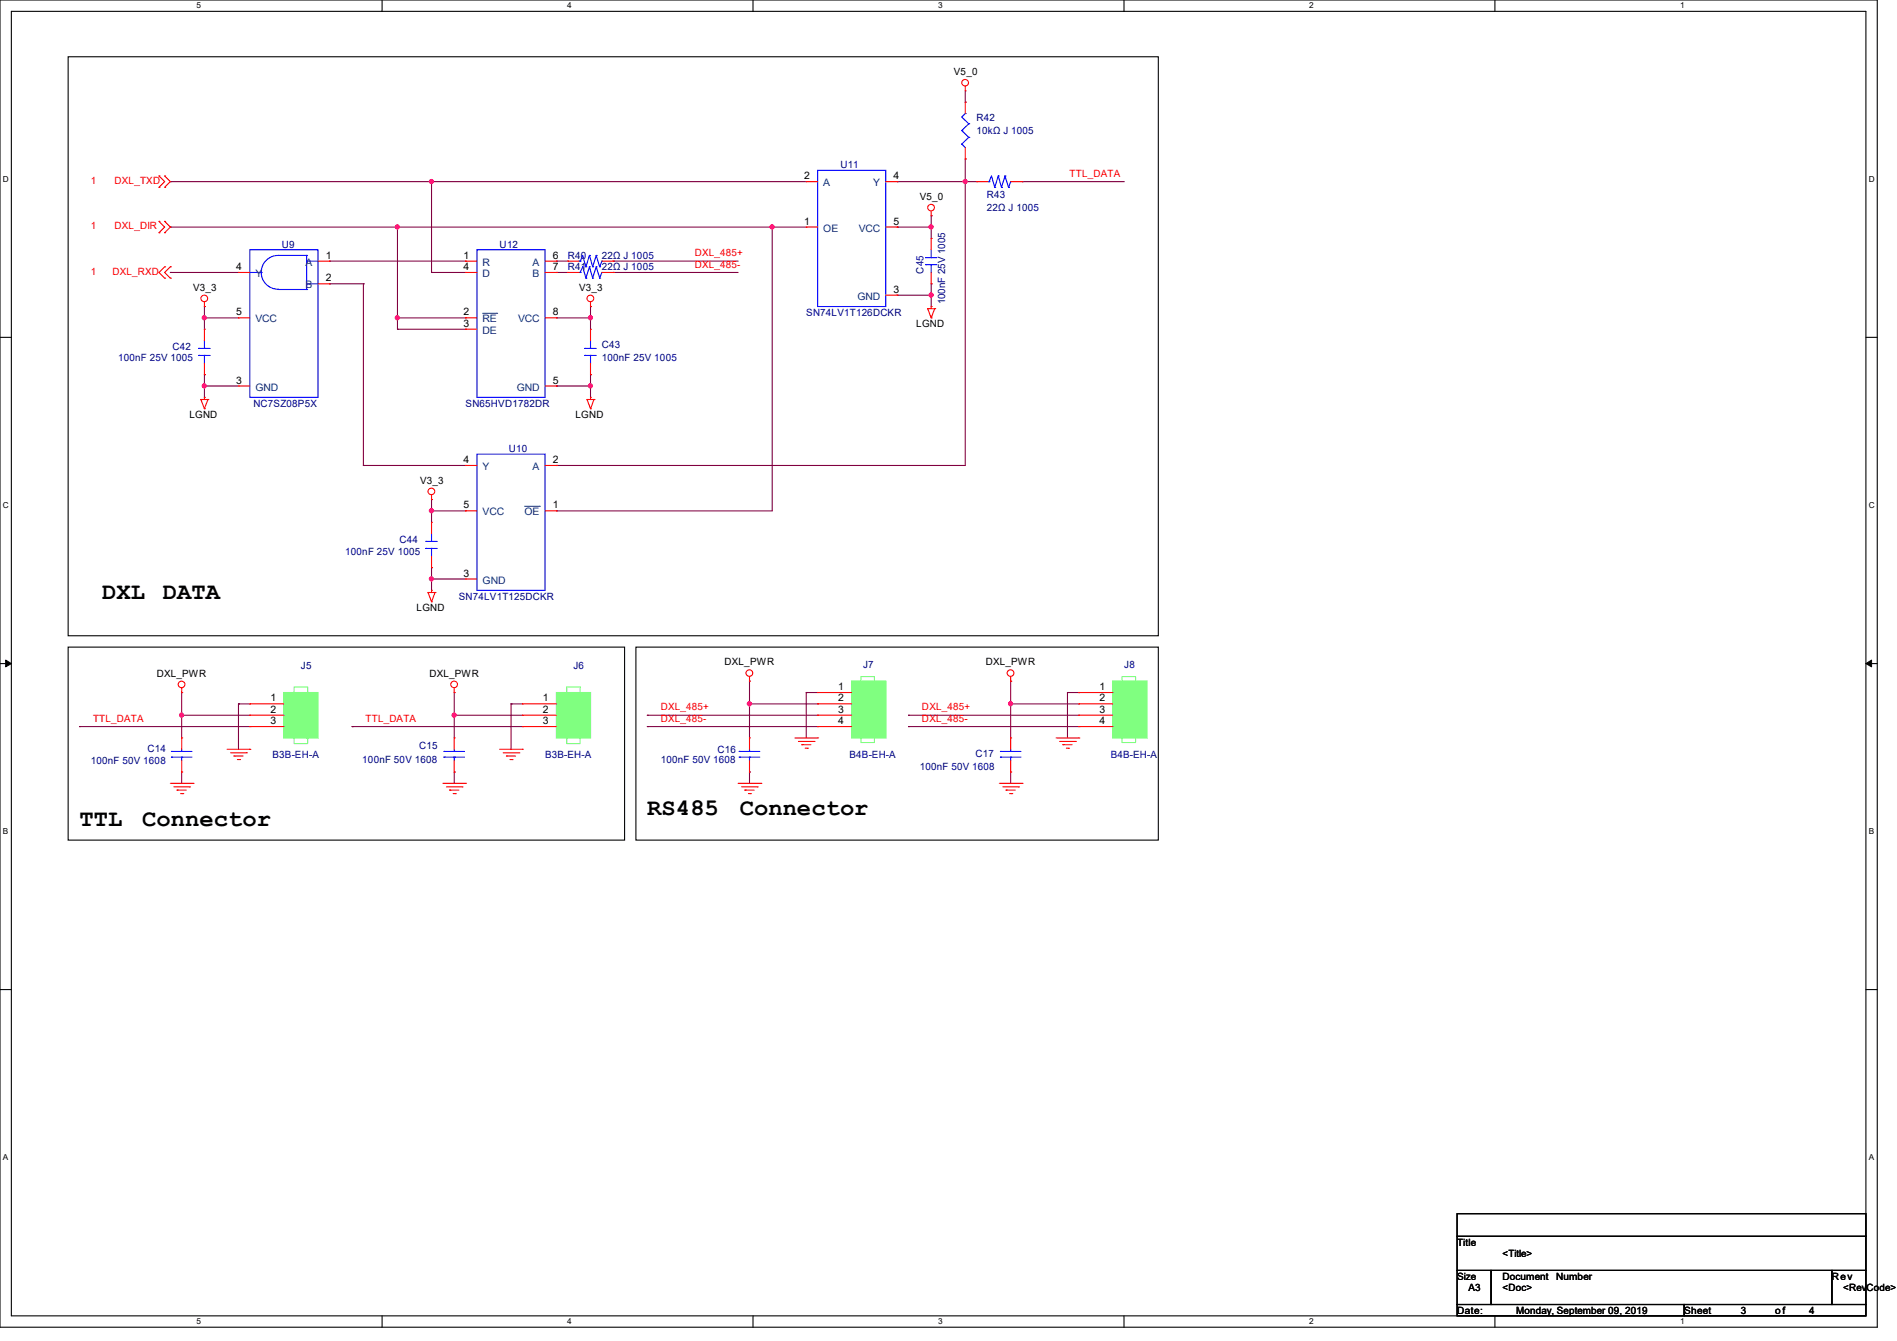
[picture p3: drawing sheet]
<svg xmlns="http://www.w3.org/2000/svg" width="297mm" height="210mm" viewBox="0 0 297 210" stroke-linecap="round" stroke-linejoin="round" font-family="sans-serif">
<path d="M0 0h293.9v207.9h-293.9zM1.8 1.8h290.3v204.3h-290.3z" fill="none" stroke="#000" stroke-width=".17"/>
<g fill="#fff">
<path d="M30.8 .2h.7v1.4h-.7z"/>
<path d="M30.8 206.2h.7v1.4h-.7z"/>
</g>
<path d="M59.8 0v1.8M59.8 206.1v1.8" fill="none" stroke="#000" stroke-width=".17"/>
<g fill="#fff">
<path d="M88.8 .2h.7v1.4h-.7z"/>
<path d="M88.8 206.2h.7v1.4h-.7z"/>
</g>
<path d="M117.9 0v1.8M117.9 206.1v1.8" fill="none" stroke="#000" stroke-width=".17"/>
<g fill="#fff">
<path d="M146.9 .2h.7v1.4h-.7z"/>
<path d="M146.9 206.2h.7v1.4h-.7z"/>
</g>
<path d="M176 0v1.8M176 206.1v1.8" fill="none" stroke="#000" stroke-width=".17"/>
<g fill="#fff">
<path d="M205 .2h.7v1.4h-.7z"/>
<path d="M205 206.2h.7v1.4h-.7z"/>
</g>
<path d="M234.1 0v1.8M234.1 206.1v1.8" fill="none" stroke="#000" stroke-width=".17"/>
<g fill="#fff">
<path d="M263.1 .2h.6v1.4h-.6z"/>
<path d="M263.1 206.2h.6v1.4h-.6z"/>
<path d="M.5 27.3h.9v1.4h-.9z"/>
<path d="M292.6 27.3h.9v1.4h-.9z"/>
<path d="M.5 78.4h.9v1.4h-.9z"/>
<path d="M292.6 78.4h.9v1.4h-.9z"/>
</g>
<path d="M0 52.8h1.8M292.1 52.8h1.8" fill="none" stroke="#000" stroke-width=".17"/>
<g fill="#fff">
<path d="M.5 129.5h.8v1.4h-.8z"/>
<path d="M292.6 129.5h.8v1.4h-.8z"/>
</g>
<path d="M0 103.9h1.8M292.1 103.9h1.8" fill="none" stroke="#000" stroke-width=".17"/>
<path d="M.9 103.4l.9 .5-.9 .5zM292.1 103.9l.9-.5v1z" fill="#000" stroke="#000" stroke-width=".16"/>
<g fill="#fff">
<path d="M.5 180.5h.8v1.4h-.8z"/>
<path d="M292.6 180.5h.8v1.4h-.8z"/>
</g>
<path d="M10.7 8.9h170.7v90.7h-170.7zM10.7 101.3h87.1v30.3h-87.1zM99.6 101.3h81.8v30.3h-81.8zM0 155h1.8M292.1 155h1.8M228.1 190.1h64v3.5h-64zM228.1 193.6h64v5.4h-64zM228.1 199h5.4v5.3h-5.4zM233.5 199h53.3v5.3h-53.3zM286.8 199h5.3v5.3h-5.3zM228.1 204.3h35.6v1.8h-35.6zM263.7 204.3h28.4v1.8h-28.4z" fill="none" stroke="#000" stroke-width=".17"/>
<g fill="none" stroke="#800040" stroke-width=".17">
<path d="M151.1 16h.1M151.1 14.2v1.8M26.7 35.6h.1M26.7 28.4h.1M26.7 35.6h99.5M26.7 28.4h99.5M62.2 35.6h.1M62.2 35.6v16M67.6 28.4h.1M67.6 28.4v14.3M120.9 35.6h.1M120.9 35.6v44.4h-33.8"/>
<path d="M140.5 35.6h.1M140.5 28.4h.1M140.5 35.6h5.3M140.5 28.4h12.4M145.8 33.8h.1M145.8 35.6h.1M145.8 33.8v3.5M151.1 28.4h.1M151.1 24.9h.1M151.1 24.9v48h-64M160 28.4h.1M160 28.4h16"/>
<path d="M26.7 42.7h.1M26.7 42.7h10.6M32 49.8h.1M32 48h.1M32 58.7h.1M32 49.8h5.3M32 48v3.6M32 58.7v3.5M51.6 40.9h.1M51.6 44.4h.1M51.6 40.9h21.3M51.6 44.4h5.3"/>
<path d="M56.9 44.4h.1M56.9 44.4v28.5M62.2 51.6h.1M62.2 49.8h.1M62.2 49.8h10.7M62.2 51.6h10.7M67.6 42.7h.1M67.6 42.7h5.3M87.1 49.8h.1M87.1 40.9h.1M87.1 42.7h.1M87.1 49.8h5.4"/>
<path d="M87.1 42.7h1.8M87.1 40.9h1.8M92.5 48h.1M92.5 49.8h.1M92.5 58.7h.1M92.5 48v3.6M92.5 58.7v3.5M96 40.9h.1M96 42.7h.1M96 42.7h19.6M96 40.9h19.6M140.5 46.2h.1"/>
<path d="M140.5 46.2h5.3M145.8 44.4h.1M145.8 46.2h.1M145.8 44.4v3.6M32 60.5h.1M32 60.5h5.3M56.9 72.9h.1M56.9 72.9h16M67.6 78.2h.1M67.6 78.2v3.6M87.1 60.5h.1M87.1 72.9h.1"/>
<path d="M87.1 60.5h5.4M92.5 60.5h.1M67.6 90.7h.1M67.6 88.9h.1M67.6 80h.1M67.6 90.7h5.3M67.6 88.9v3.6M67.6 80h5.3M87.1 80h.1M12.4 113.8h.1M12.4 113.8h26.7M28.4 108.5h.1"/>
<path d="M28.4 112h.1M28.4 108.5v7.1M28.4 112h10.7M37.3 110.2h.1M37.3 110.2h1.8M37.3 110.2v7.1M55.1 113.8h.1M55.1 113.8h26.7M71.1 108.5h.1M71.1 112h.1M71.1 108.5v7.1M71.1 112h10.7"/>
<path d="M80 110.2h.1M80 110.2h1.8M80 110.2v7.1M101.3 112h.1M101.3 113.8h.1M101.3 112h26.7M101.3 113.8h26.7M117.3 106.7h.1M117.3 110.2h.1M117.3 110.2h10.7M117.3 106.7v8.9M126.2 108.5h.1"/>
<path d="M126.2 108.5v7.1M126.2 108.5h1.8M142.2 112h.1M142.2 113.8h.1M142.2 112h26.7M142.2 113.8h26.7M158.2 106.7h.1M158.2 110.2h.1M158.2 110.2h10.7M158.2 106.7v8.9M167.1 108.5h.1M167.1 108.5h1.8"/>
<path d="M167.1 108.5v7.1M168.9 108.5h.1M28.4 120.9h.1M28.4 120.9v1.8M71.1 120.9h.1M71.1 120.9v1.8M117.3 120.9h.1M117.3 120.9v1.8M158.2 120.9h.1M158.2 120.9v1.8"/>
</g>
<g fill="#f0f" stroke="#f0f" stroke-width=".17">
<circle cx="28.4" cy="112" r=".32"/>
<circle cx="71.1" cy="112" r=".32"/>
<circle cx="117.3" cy="110.2" r=".32"/>
<circle cx="158.2" cy="110.2" r=".32"/>
<circle cx="32" cy="49.8" r=".32"/>
<circle cx="67.5" cy="90.7" r=".32"/>
<circle cx="67.5" cy="80" r=".32"/>
<circle cx="92.4" cy="49.8" r=".32"/>
<circle cx="92.4" cy="60.4" r=".32"/>
<circle cx="62.2" cy="49.8" r=".32"/>
<circle cx="120.9" cy="35.5" r=".32"/>
<circle cx="62.2" cy="35.5" r=".32"/>
<circle cx="145.8" cy="35.5" r=".32"/>
<circle cx="145.8" cy="46.2" r=".32"/>
<circle cx="67.5" cy="28.4" r=".32"/>
<circle cx="151.1" cy="28.4" r=".32"/>
<circle cx="32" cy="60.4" r=".32"/>
</g>
<g fill="none" stroke="#f00" stroke-width=".17">
<path d="M151.1 14.2h.1M151.1 16h.1M151.1 13.5v.7M151.1 16v1.8M24.9 27.6h.1M24.9 29.3h.1M24.9 34.7h.1M24.9 36.4h.1M24.9 27.6l.9 .8-.9 .9M24.9 34.7l.9 .9-.9 .8M25.8 29.3h.1M25.8 27.6h.1"/>
<path d="M25.8 36.4h.1M25.8 34.7h.1M25.8 27.6l.9 .8-.9 .9M25.8 34.7l.9 .9-.9 .8M126.2 35.6h.1M126.2 28.4h.1M126.2 35.6h1.8M126.2 28.4h1.8M138.7 35.6h1.8M138.7 28.4h1.8M140.5 28.4h.1M140.5 35.6h.1"/>
<path d="M145.8 33.8h.1M145.8 37.3h.1M145.8 33.1v.7M145.8 37.3v1.8M151.1 24.9h.1M151.1 23.1v1.8M152.9 28.4h.1M152.9 28.4h1.8M158.2 28.4h1.8M160 28.4h.1M25.8 43.6h.1M25.8 41.8h.1"/>
<path d="M25.8 41.8l-.9 .9 .9 .9M26.7 43.6h.1M26.7 41.8h.1M26.7 41.8l-.9 .9 .9 .9M32 48h.1M32 51.6h.1M32 58.7h.1M32 47.3v.7M32 51.6v1.7M32 56.9v1.8M37.3 42.7h.1M37.3 49.8h.1"/>
<path d="M37.3 42.7h1.8M37.3 49.8h1.8M49.8 40.9h1.8M49.8 44.4h1.8M51.6 40.9h.1M51.6 44.4h.1M72.9 40.9h.1M72.9 49.8h.1M72.9 51.6h.1M72.9 42.7h.1M72.9 40.9h1.8M72.9 42.7h1.8"/>
<path d="M72.9 49.8h1.8M72.9 51.6h1.8M85.3 40.9h1.8M85.3 42.7h1.8M85.3 49.8h1.8M87.1 40.9h.1M87.1 42.7h.1M87.1 49.8h.1M88.9 40.9h.1M88.9 42.7h.1M88.9 40.9h1.8M88.9 42.7h1.8"/>
<path d="M92.5 48h.1M92.5 51.6h.1M92.5 58.7h.1M92.5 47.3v.7M92.5 51.6v1.7M92.5 56.9v1.8M94.2 40.9h1.8M94.2 42.7h1.8M96 40.9h.1M96 42.7h.1M138.7 46.2h1.8M140.5 46.2h.1"/>
<path d="M145.2 48.3h.1M145.2 48.3h1.1M145.2 48.3l.6 1.5M145.8 48h.1M145.8 49.8h.1M145.8 44.4h.1M145.8 42.7v1.7M145.8 48v.3M146.3 48.3h.1M146.3 48.3l-.5 1.5M31.5 62.6h.1M31.5 62.6h1.1"/>
<path d="M31.5 62.6l.5 1.4M32 62.2h.1M32 64h.1M32 62.2v.4M32.6 62.6h.1M32.6 62.6l-.6 1.4M37.3 60.5h.1M37.3 60.5h1.8M67.6 78.2h.1M67.6 77.5v.7M72.9 72.9h.1M72.9 72.9h1.8"/>
<path d="M85.3 60.5h1.8M85.3 72.9h1.8M87.1 72.9h.1M87.1 60.5h.1M91.9 62.6h.1M91.9 62.6h1.1M91.9 62.6l.6 1.4M92.5 62.2h.1M92.5 64h.1M92.5 62.2v.4M93 62.6h.1M93 62.6l-.5 1.4"/>
<path d="M67 92.8h.1M67 92.8h1.1M67 92.8l.6 1.4M67.6 92.5h.1M67.6 94.2h.1M67.6 81.8h.1M67.6 88.9h.1M67.6 81.8v1.8M67.6 87.1v1.8M67.6 92.5v.3M68.1 92.8h.1M68.1 92.8l-.5 1.4"/>
<path d="M72.9 90.7h.1M72.9 80h.1M72.9 80h1.8M72.9 90.7h1.8M85.3 80h1.8M87.1 80h.1M28.4 108.5h.1M28.4 115.6h.1M28.4 107.7v.8M28.4 115.6v1.7M28.4 119.1v1.8M35.6 117.3h3.5"/>
<path d="M36.1 117.9h2.5M36.6 118.4h.1M36.6 118.4h1.5M37.2 119h.3M37.5 119h.1M38.6 117.9h.1M39.1 117.3h.1M39.1 110.2h.1M39.1 112h.1M39.1 113.8h.1M39.1 110.2h5.3M39.1 112h5.3"/>
<path d="M39.1 113.8h5.3M71.1 108.5h.1M71.1 115.6h.1M71.1 107.7v.8M71.1 115.6v1.7M71.1 119.1v1.8M78.2 117.3h3.6M78.8 117.9h2.4M79.3 118.4h.1M79.3 118.4h1.4M79.8 119h.4M80.2 119h.1"/>
<path d="M81.2 117.9h.1M81.8 117.3h.1M81.8 110.2h.1M81.8 112h.1M81.8 113.8h.1M81.8 110.2h5.3M81.8 112h5.3M81.8 113.8h5.3M117.3 106.7h.1M117.3 115.6h.1M117.3 106v.7M117.3 115.6v1.7"/>
<path d="M117.3 119.1v1.8M124.5 115.6h3.5M125 116.1h2.5M125.5 116.6h.1M125.5 116.6h1.5M126.1 117.2h.3M126.4 117.2h.1M127.5 116.1h.1M128 115.6h.1M128 108.5h.1M128 110.2h.1M128 112h.1"/>
<path d="M128 113.8h.1M128 108.5h5.3M128 110.2h5.3M128 112h5.3M128 113.8h5.3M158.2 106.7h.1M158.2 115.6h.1M158.2 106v.7M158.2 115.6v1.7M158.2 119.1v1.8M165.4 115.6h3.5M165.9 116.1h2.5"/>
<path d="M166.4 116.6h.1M166.4 116.6h1.5M167 117.2h.3M167.3 117.2h.1M168.4 116.1h.1M168.9 115.6h.1M168.9 108.5h.1M168.9 110.2h.1M168.9 112h.1M168.9 113.8h.1M168.9 108.5h5.3M168.9 110.2h5.3"/>
<path d="M168.9 112h5.3M168.9 113.8h5.3M26.7 122.7h3.5M27.2 123.2h2.5M27.7 123.7h.1M27.7 123.7h1.5M28.3 124.3h.3M28.4 120.9h.1M28.6 124.3h.1M29.7 123.2h.1M30.2 122.7h.1M69.3 122.7h3.6"/>
<path d="M69.9 123.2h2.4M70.4 123.7h.1M70.4 123.7h1.4M71 124.3h.3M71.1 120.9h.1M71.3 124.3h.1M72.3 123.2h.1M72.9 122.7h.1M115.6 122.7h3.5M116.1 123.2h2.5M116.6 123.7h.1M116.6 123.7h1.5"/>
<path d="M117.2 124.3h.3M117.3 120.9h.1M117.5 124.3h.1M118.6 123.2h.1M119.1 122.7h.1M156.5 122.7h3.5M157 123.2h2.5M157.5 123.7h.1M157.5 123.7h1.5M158.1 124.3h.3M158.2 120.9h.1M158.4 124.3h.1"/>
<path d="M159.5 123.2h.1M160 122.7h.1"/>
<circle cx="151.1" cy="13" r=".52"/>
<circle cx="145.8" cy="32.5" r=".52"/>
<circle cx="32" cy="46.7" r=".52"/>
<circle cx="92.4" cy="46.7" r=".52"/>
<circle cx="67.6" cy="77" r=".52"/>
<circle cx="28.4" cy="107.2" r=".52"/>
<circle cx="71.1" cy="107.2" r=".52"/>
<circle cx="117.3" cy="105.4" r=".52"/>
<circle cx="158.2" cy="105.4" r=".52"/>
</g>
<path d="M44.4 108.5h5.4v7.1h-5.4zM46.1 115.6v.9h2.1v-.9h-.2M46.2 108.5h-.1v-.9h2.1v.9M87.1 108.5h5.4v7.1h-5.4zM88.7 115.6v.9h2.1v-.9h-.1M88.9 108.5h-.2v-.9h2.1v.9M133.3 106.7h5.4v8.9h-5.4zM134.8 115.6v.7h2.1v-.7M134.8 106.7v-.7h2.1v.7M174.2 106.7h5.4v8.9h-5.4zM175.7 115.6v.7h2.1v-.7M175.7 106.7v-.7h2.1v.7" fill="none" stroke="#80ff80" stroke-width=".17"/>
<g fill="#80ff80" stroke="#80ff80" stroke-width=".17">
<path d="M174.2 106.7h5.4v8.9h-5.4z" fill-rule="evenodd"/>
<path d="M44.4 108.5h5.4v7.1h-5.4z" fill-rule="evenodd"/>
<path d="M87.1 108.5h5.4v7.1h-5.4z" fill-rule="evenodd"/>
<path d="M133.3 106.7h5.4v8.9h-5.4z" fill-rule="evenodd"/>
</g>
<g fill="none" stroke="#00f" stroke-width=".17">
<path d="M151.1 17.8h.1M151.1 17.8l-.5 .5 1.1 1.1M151.7 19.4h.1M151.7 19.4l-1.1 1M39.1 39.1h10.7v23.1h-10.7zM74.7 39.1h10.6v23.1h-10.6zM128 26.7h10.7v21.3h-10.7zM145.8 39.1v1.2M150.6 22.6h.1M150.6 20.4h.1M150.6 22.6l.5 .5M150.6 20.4l1.1 1.1"/>
<path d="M151.7 21.5h.1M151.7 21.5l-1.1 1.1M154.7 28.4h.1M154.7 28.4h.2M154.9 28.4h.1M154.9 28.4l.3-.8 .5 1.7M155.7 29.3h.1M156.3 27.6h.1M156.3 27.6l-.6 1.7M156.3 27.6l.5 1.7M156.8 29.3h.1M157.4 27.6h.1"/>
<path d="M157.4 27.6l-.6 1.7M157.4 27.6l.5 1.7M157.9 29.3h.1M158.2 28.4h.1M158.2 28.4l-.3 .9M31.1 54.6h.1M31.1 55.7h.1M31.1 54.6h1.8M31.1 55.7h1.8M32 54.6h.1M32 55.7h.1M32 53.3v1.3"/>
<path d="M32 55.7v1.2M39.1 42.7h1.8M40.9 42.7h.1M43.6 45.3h4.4M48 40h-4.4a2.65 2.65 0 0 0-2.7 2.7 2.65 2.65 0 0 0 2.7 2.6M48 40h.1M48 45.3h.1M48 40.9h.1M48 44.4h.1M48 40.9h1.8M48 40v5.3M48 44.4h1.8"/>
<path d="M90.7 40.9h.1M90.7 42.7h.1M90.8 40.9h.1M90.8 42.7h.1M90.8 40.9l.4-.9 .5 1.8M90.8 42.7l.4-.9 .5 1.8M91.6 54.6h.1M91.6 55.7h.1M91.6 54.6h1.7M91.6 55.7h1.7M91.7 41.8h.1M91.7 43.6h.1"/>
<path d="M92.3 40h.1M92.3 41.8h.1M92.3 40l-.6 1.8M92.3 40l.5 1.8M92.3 41.8l-.6 1.8M92.3 41.8l.5 1.8M92.5 54.6h.1M92.5 55.7h.1M92.5 53.3v1.3M92.5 55.7v1.2M92.8 41.8h.1M92.8 43.6h.1"/>
<path d="M93.3 40h.1M93.3 41.8h.1M93.3 40l-.5 1.8M93.3 40l.6 1.8M93.3 41.8l-.5 1.8M93.3 41.8l.6 1.8M93.9 41.8h.1M93.9 43.6h.1M94.2 40.9h.1M94.2 42.7h.1M94.2 40.9l-.3 .9M94.2 42.7l-.3 .9"/>
<path d="M144.9 40.3h.1M144.9 41.4h.1M144.9 40.3h1.8M144.9 41.4h1.8M145.8 40.3h.1M145.8 41.4h.1M145.8 41.4v1.3M74.7 71.1h10.6v21.4h-10.6zM66.7 84.8h.1M66.7 85.9h.1M66.7 84.8h1.8M66.7 85.9h1.8"/>
<path d="M67.6 84.8h.1M67.6 85.9h.1M67.6 83.6v1.2M67.6 85.9v1.2M26.8 118.6h.1M26.8 117.7h.1M26.8 118.6h3.3M26.8 117.7h3.3M28.4 117.7h.1M28.4 118.6h.1M28.4 117.3v.4M28.4 118.6v.5"/>
<path d="M69.5 118.6h.1M69.5 117.7h.1M69.5 118.6h3.2M69.5 117.7h3.2M71.1 117.7h.1M71.1 118.6h.1M71.1 117.3v.4M71.1 118.6v.5M115.7 118.6h.1M115.7 117.7h.1M115.7 118.6h3.3M115.7 117.7h3.3"/>
<path d="M117.3 117.7h.1M117.3 118.6h.1M117.3 117.3v.4M117.3 118.6v.5M156.6 118.6h.1M156.6 117.7h.1M156.6 118.6h3.3M156.6 117.7h3.3M158.2 117.7h.1M158.2 118.6h.1M158.2 117.3v.4M158.2 118.6v.5"/>
</g>
<path d="M75.6 49.1h2.2M77.8 49.1h.1M82.1 79.3h2.4M84.5 79.3h.1" fill="none" stroke="#004080" stroke-width=".16"/>
<g font-size="3.7">
<text x="16" y="93.9">DXL</text>
<text x="25.5" y="93.9">DATA</text>
<text x="12.4" y="129.4">TTL</text>
<text x="22.3" y="129.4">Connector</text>
<text x="101.3" y="127.6">RS485</text>
<text x="115.8" y="127.6">Connector</text>
</g>
<g font-size="1.6">
<text x="149.4" y="11.8">V5_0</text>
<text x="125.9" y="28.1">2</text>
<text x="139.9" y="28.1">4</text>
<text x="125.9" y="35.2">1</text>
<text x="139.9" y="35.2">5</text>
<text x="144" y="31.3">V5_0</text>
<text x="51" y="40.5">1</text>
<text x="72.6" y="40.5">1</text>
<text x="86.6" y="40.5">6</text>
<text x="30.2" y="45.5">V3_3</text>
<text x="37" y="42.3">4</text>
<text x="51" y="44.1">2</text>
<text x="72.6" y="42.3">4</text>
<text x="86.6" y="42.3">7</text>
<text x="90.7" y="45.5">V3_3</text>
<text x="139.9" y="45.8">3</text>
<text x="37" y="49.4">5</text>
<text x="72.6" y="49.4">2</text>
<text x="72.6" y="51.2">3</text>
<text x="86.6" y="49.4">8</text>
<text x="143.5" y="51.2">LGND</text>
<text x="29.7" y="65.4">LGND</text>
<text x="37" y="60.1">3</text>
<text x="86.6" y="60.1">5</text>
<text x="90.1" y="65.4">LGND</text>
<text x="65.8" y="75.8">V3_3</text>
<text x="72.6" y="72.5">4</text>
<text x="86.6" y="72.5">2</text>
<text x="72.6" y="79.6">5</text>
<text x="86.6" y="79.6">1</text>
<text x="65.2" y="95.7">LGND</text>
<text x="72.6" y="90.3">3</text>
<text x="24.6" y="106">DXL_PWR</text>
<text x="67.2" y="106">DXL_PWR</text>
<text x="113.5" y="104.2">DXL_PWR</text>
<text x="154.3" y="104.2">DXL_PWR</text>
<text x="42.3" y="109.9">1</text>
<text x="42.3" y="111.6">2</text>
<text x="42.3" y="113.4">3</text>
<text x="85" y="109.9">1</text>
<text x="85" y="111.6">2</text>
<text x="85" y="113.4">3</text>
<text x="131.2" y="108.1">1</text>
<text x="131.2" y="109.9">2</text>
<text x="131.2" y="111.6">3</text>
<text x="131.2" y="113.4">4</text>
<text x="172.1" y="108.1">1</text>
<text x="172.1" y="109.9">2</text>
<text x="172.1" y="111.6">3</text>
<text x="172.1" y="113.4">4</text>
<text x="228.1" y="195.1">Title</text>
<text x="235.2" y="196.8">&lt;Title&gt;</text>
<text x="228.1" y="200.4">Size</text>
<text x="229.9" y="202.2">A3</text>
<text x="235.2" y="200.4">Document</text>
<text x="235.2" y="202.2">&lt;Doc&gt;</text>
<text x="243.7" y="200.4">Number</text>
<text x="286.8" y="200.4">Rev</text>
<text x="288.6" y="202.2">&lt;RevCode&gt;</text>
<text x="228.1" y="205.7">Date:</text>
<text x="237.4" y="205.7">Monday, September 09, 2019</text>
<text x="263.7" y="205.7">Sheet</text>
<text x="272.6" y="205.7">3</text>
<text x="277.9" y="205.7">o f</text>
<text x="283.2" y="205.7">4</text>
</g>
<g font-size="1.6" fill="#000080">
<text x="152.9" y="18.9">R42</text>
<text x="152.9" y="21">10kΩ J 1005</text>
<text x="131.6" y="26.3">U11</text>
<text x="154.5" y="30.9">R43</text>
<text x="154.5" y="33.1">22Ω J 1005</text>
<text x="44.1" y="38.8">U9</text>
<text x="78.2" y="38.8">U12</text>
<text x="88.9" y="40.6">R40</text>
<text x="94.2" y="40.6">22Ω J 1005</text>
<text x="88.9" y="42.3">R41</text>
<text x="94.2" y="42.3">22Ω J 1005</text>
<text x="144.6" y="42.8" transform="rotate(-90 144.6 42.8)">C45</text>
<text x="148" y="47.7" transform="rotate(-90 148 47.7)">100nF 25V 1005</text>
<text x="126.2" y="49.4">SN74LV1T126DCKR</text>
<text x="18.5" y="56.6">100nF 25V 1005</text>
<text x="27" y="54.8">C42</text>
<text x="94.2" y="54.4">C43</text>
<text x="94.2" y="56.6">100nF 25V 1005</text>
<text x="39.7" y="63.7">NC7SZ08P5X</text>
<text x="72.9" y="63.7">SN65HVD1782DR</text>
<text x="79.7" y="70.8">U10</text>
<text x="54.1" y="87">100nF 25V 1005</text>
<text x="62.6" y="85">C44</text>
<text x="71.8" y="93.9">SN74LV1T125DCKR</text>
<text x="47.1" y="104.7">J5</text>
<text x="89.8" y="104.7">J6</text>
<text x="135.1" y="104.6">J7</text>
<text x="176" y="104.6">J8</text>
<text x="14.2" y="119.7">100nF 50V 1608</text>
<text x="23.1" y="117.7">C14</text>
<text x="42.7" y="118.8">B3B-EH-A</text>
<text x="56.7" y="119.5">100nF 50V 1608</text>
<text x="65.6" y="117.3">C15</text>
<text x="85.3" y="118.8">B3B-EH-A</text>
<text x="103.5" y="119.5">100nF 50V 1608</text>
<text x="112.4" y="117.9">C16</text>
<text x="133" y="118.8">B4B-EH-A</text>
<text x="152.7" y="118.6">C17</text>
<text x="173.9" y="118.8">B4B-EH-A</text>
<text x="144" y="120.6">100nF 50V 1608</text>
</g>
<g font-size="1.6" fill="#f00">
<text x="14.2" y="28.8">1</text>
<text x="17.9" y="28.8">DXL_TXD</text>
<text x="167.5" y="27.7">TTL_DATA</text>
<text x="14.2" y="35.9">1</text>
<text x="17.9" y="35.9">DXL_DIR</text>
<text x="108.8" y="40.1">DXL_485+</text>
<text x="108.8" y="41.9">DXL_485-</text>
<text x="14.2" y="43.1">1</text>
<text x="17.6" y="43.1">DXL_RXD</text>
<text x="14.6" y="113">TTL_DATA</text>
<text x="57.2" y="113">TTL_DATA</text>
<text x="103.5" y="111.2">DXL_485+</text>
<text x="103.5" y="113">DXL_485-</text>
<text x="144.4" y="111.2">DXL_485+</text>
<text x="144.4" y="113">DXL_485-</text>
</g>
<g font-size="1.6" fill="#004080">
<text x="128.9" y="29.2">A</text>
<text x="136.7" y="29.2">Y</text>
<text x="47.8" y="41.6">A</text>
<text x="75.6" y="41.6">R</text>
<text x="83.4" y="41.6">A</text>
<text x="128.9" y="36.3">OE</text>
<text x="134.4" y="36.3">VCC</text>
<text x="40" y="43.4">Y</text>
<text x="47.8" y="45.2">B</text>
<text x="75.6" y="43.4">D</text>
<text x="83.4" y="43.4">B</text>
<text x="134.2" y="46.9">GND</text>
<text x="40" y="50.5">VCC</text>
<text x="75.6" y="50.5">RE</text>
<text x="75.6" y="52.3">DE</text>
<text x="81.1" y="50.5">VCC</text>
<text x="40" y="61.2">GND</text>
<text x="80.9" y="61.2">GND</text>
<text x="75.6" y="73.6">Y</text>
<text x="83.4" y="73.6">A</text>
<text x="75.6" y="80.7">VCC</text>
<text x="82.1" y="80.7">OE</text>
<text x="75.6" y="91.4">GND</text>
</g>
<g font-size="1.3">
<text x="30.8" y="1.3">5</text>
<text x="88.8" y="1.3">4</text>
<text x="146.9" y="1.3">3</text>
<text x="205" y="1.3">2</text>
<text x="263.1" y="1.3">1</text>
<text x=".5" y="28.4">D</text>
<text x="292.6" y="28.4">D</text>
<text x=".5" y="79.5">C</text>
<text x="292.6" y="79.5">C</text>
<text x=".5" y="130.6">B</text>
<text x="292.6" y="130.6">B</text>
<text x=".5" y="181.7">A</text>
<text x="292.6" y="181.7">A</text>
<text x="30.8" y="207.4">5</text>
<text x="88.8" y="207.4">4</text>
<text x="146.9" y="207.4">3</text>
<text x="205" y="207.4">2</text>
<text x="263.1" y="207.4">1</text>
</g>
</svg>
